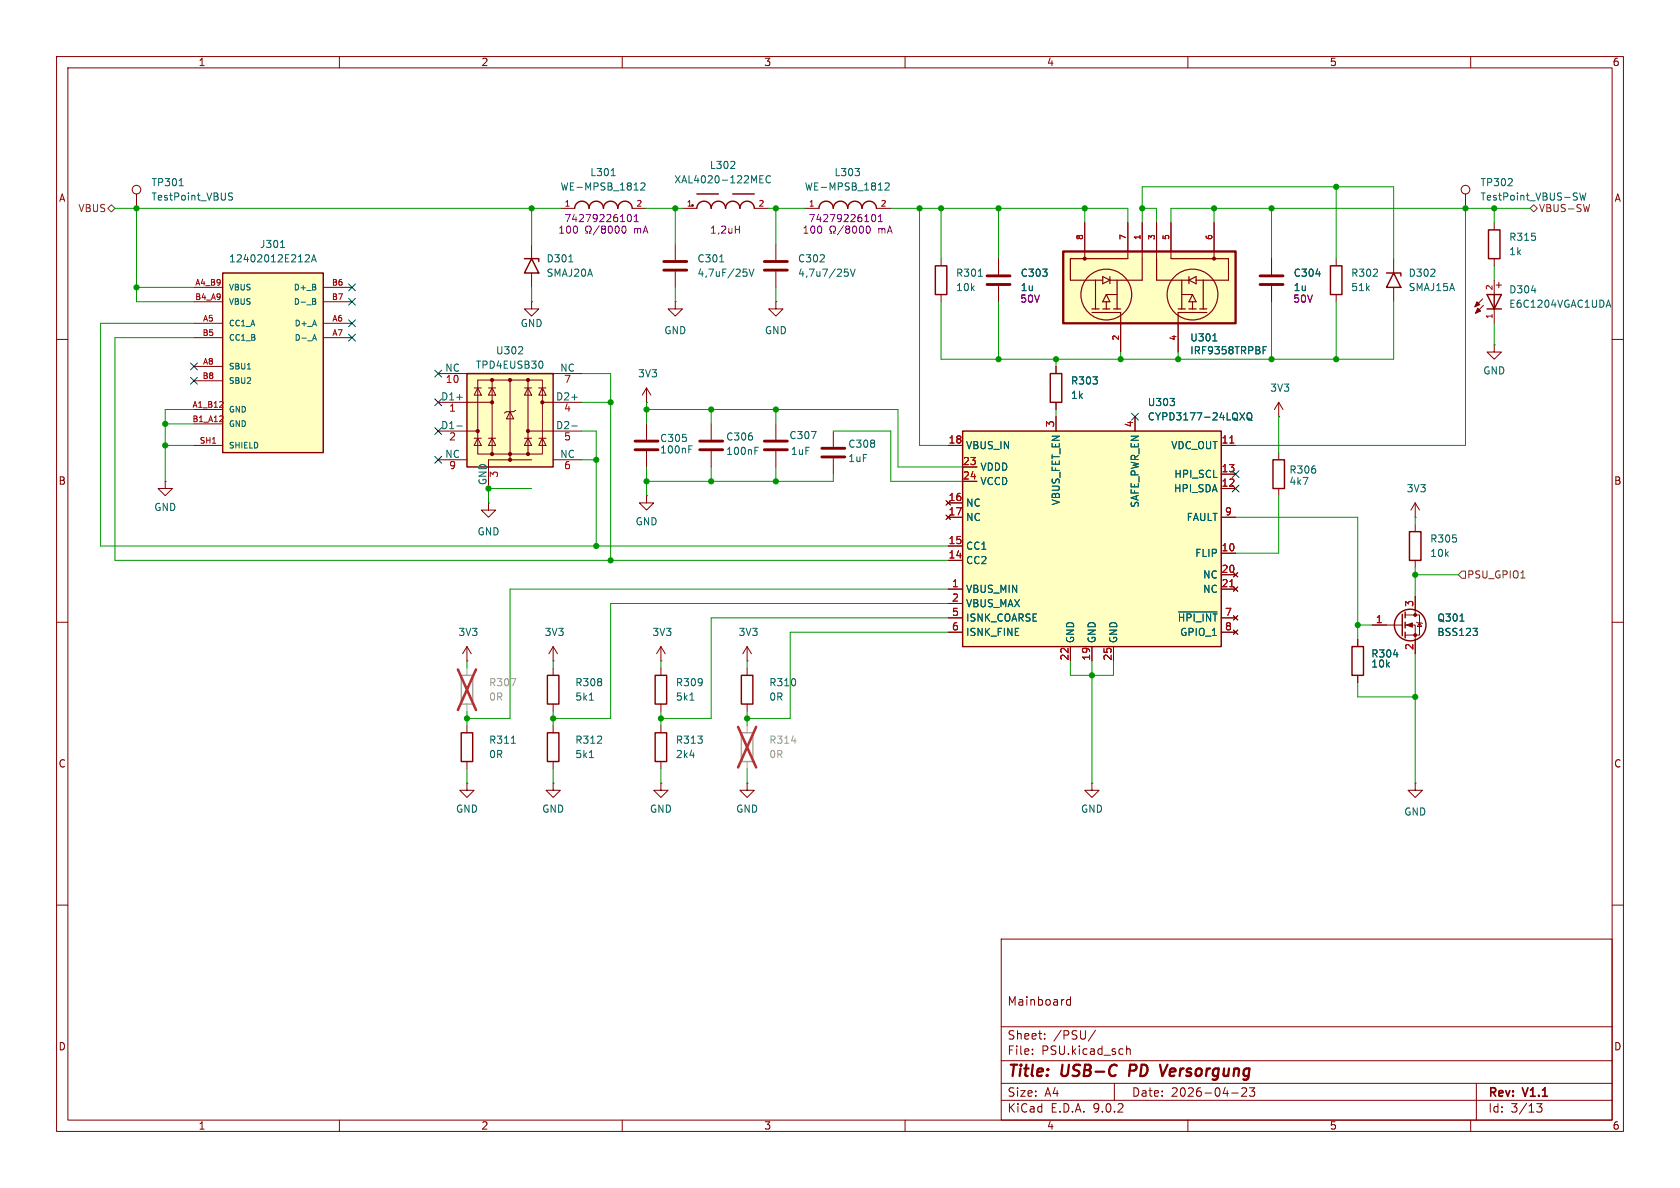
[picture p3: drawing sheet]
<svg xmlns="http://www.w3.org/2000/svg" width="297mm" height="210mm" viewBox="0 0 297 210" stroke-linecap="round" stroke-linejoin="round" font-family="sans-serif">
<g fill="none" stroke="#840000" stroke-width=".18">
<path d="M10 10h277v190h-277zM12 12h273v186h-273zM60 10v2M110 10v2M160 10v2M210 10v2M260 10v2M259.1 34.3v2.5M10 60h2M186.7 64.8v1.2M186.7 71.1v1.3M285 60h2"/>
<path d="M10 110h2M240 113v1.3M240 119.4v1.3M285 110h2M10 160h2M177 166h108v32h-108zM189.2 176.2v1.5M189.2 176.8l-.4-.1-.3 .3v.4l.2 .2h.5M285 160h2M60 198v2M110 198v2M160 198v2"/>
<path d="M177 194.5h108M177 191.5h108M177 187.5h108M177 181.5h108M182.5 186.3v.1M182.5 185.5v.1M184.7 183.6v.1M184.7 182.8v.1M193.7 182.1l-1.3 2M197 191.5v3M199.2 184.9v1.5M199.2 185.5l.2-.1 .3 .1 .1 .9"/>
<path d="M210 198v2M217.7 193.2h1.2M220.3 192.4v.5l-.8 .9h.9M221.8 192.3l-.5 .6 .4 .1v.7l-.2 .1h-.4l-.2-.1M260 198v2M261 191.5v6.5M271.7 195.1h.9l-.5 .6 .4 .1v.7l-.2 .1-.6-.1"/>
<circle cx="259.1" cy="33.5" r=".76"/>
</g>
<path d="M199.8 188.2l-.2 2M205.1 188.2l.4 2 .9-2" fill="none" stroke="#840000" stroke-width=".4"/>
<path d="M279.3 34.1l.3 1.3 .2-.9 .3 .9 .3-1.3M246.4 115.7h.7" fill="none" stroke="#006464" stroke-width=".18"/>
<path d="M185.7 66h2v5.1h-2zM239 114.3h2v5.1h-2z" fill="none" stroke="#840000" stroke-width=".25"/>
<path d="M188 44.5h30.4v12.7h-30.4z" fill="#ffffc2"/>
<path d="M188 44.5h30.4v12.7h-30.4z" fill="none" stroke="#840000" stroke-width=".41"/>
<g fill="none" stroke="#840000" stroke-width=".2">
<path d="M193 55.2h5.1v2M193 54.6h1.3M193.7 49.5v5.1M194.9 54.6h1.3M194.9 48.9l1.3 .6-1.3 .7zM195.6 53.3v1.3M195.6 52.1l.6 1.2h-1.3zM195.6 52.1h1.9M196.2 48.9v1.3M196.8 54.6h1.3M197.5 49.5v5.1M199.4 45.7h-10.2v3.8h5.7"/>
<path d="M201.9 45.7v3.8h-5.7M204.5 45.7v3.8h5.7M207 45.7h10.2v3.8h-5.7M208.3 54.6h1.2M208.9 49.5v5.1M208.9 52.1h1.9M210.2 54.6h1.3M210.2 48.9v1.3M210.2 49.5l1.3-.6v1.3zM210.8 53.3v1.3M210.8 52.1l.7 1.2h-1.3zM212.1 54.6h1.3"/>
<path d="M212.7 49.5v5.1M213.4 55.2h-5.1v2"/>
<circle cx="195.6" cy="52.1" r="4.5"/>
<circle cx="210.8" cy="52.1" r="4.5"/>
</g>
<g fill="none" stroke="#840000" stroke-width=".18">
<path d="M191.8 39.4v6.3M199.4 39.4v6.3M201.9 39.4v6.3M204.5 39.4v6.3M207 39.4v6.3M214.6 39.4v6.3M264.2 39.4v1.2M137.2 53.3v1.3h1.2l-1.2 1.3-1.3-1.3h1.3M137.2 53.3h.1M137.2 43.2v2.8M137.2 48v2.8M166.4 45.7v1.3"/>
<path d="M166.4 52.1v1.2M176.5 45.7v2.8M176.5 50.5v2.8M198.1 57.2v5M208.3 57.2v5M224.8 45.7v2.8M224.8 50.5v2.8M236.2 45.7v1.3M236.2 52.1v1.2M246.4 45.7v2.6M246.4 50.8v2.5M262.1 52.8l-1.4 1.4"/>
<path d="M262.3 54l-1.4 1.4M264.2 45.7v1.3M264.2 49.5v2.6M264.2 54.6v2.6M137.2 74.9v2.8M137.2 79.8v2.8M147.3 76.2v2.8M226.1 73.7h.1M226.1 71.1l-.8 1.3M226.1 71.1l.7 1.3M226.1 71.1v2.6M264.2 61v1.2h1.2l-1.2 1.3-1.3-1.3h1.3"/>
<path d="M264.2 61h.1M147.3 81v2.8M226.1 80v1.3M226.1 86.4v1.2M250.2 91.4h.1M250.2 88.9l-.8 1.3M250.2 88.9l.8 1.3M250.2 88.9v2.5M250.2 92.7v1.3M250.2 99.1v1.2M116.8 116.8h.1M116.8 114.3v2.5"/>
<path d="M116.8 118.1v1.3M116.8 114.3l-.7 1.3M116.8 114.3l.8 1.3M132.1 116.8h.1M132.1 114.3l-.8 1.3M132.1 114.3l.7 1.3M132.1 114.3v2.5M242.6 110.5h5.3M248.4 108.7h2.6v3.6h-2.6M248.4 110.5h1.8v5.1M250.2 105.4v3.3M250.4 110l.2 .1h.7l.2 .1"/>
<path d="M251 110.1l.3 .6h-.7zM82.5 128.3v1.2M82.5 134.6v1.3M97.8 128.3v1.2M97.8 134.6v1.3M116.8 124.5v1.2M116.8 128.3v1.2M116.8 134.6v1.3M193 138.4v1.3h1.3l-1.3 1.3-1.2-1.3h1.2M193 138.4h.1M250.2 138.4v1.3h1.3l-1.3 1.3-1.3-1.3h1.3M250.2 138.4h.1"/>
</g>
<g fill="#840000" stroke="#840000" stroke-width=".2">
<circle cx="191.8" cy="45.7" r=".25"/>
<circle cx="214.6" cy="45.7" r=".25"/>
</g>
<g fill="none" stroke="#006464" stroke-width=".18">
<path d="M149.3 47.6h.6M149.4 48.1h.3l.3 .2-.1 .4-.5 .1M150.3 47.6l.5 1.2 .4-1.2M173 48.8h.7M232.6 48.4h.8M270.7 51.4h.8M284 54h.7M284.3 53.1l.5 1.2M143.4 76.3h.9l-.6 1.2M214.4 60.3h.7M223.3 61.9h.4M223.3 61.3h.6"/>
<path d="M258.1 109.8h.7M260.4 111.1h.8l-.4 .5M260.9 111.6l.3 .2v.3l-.3 .2M90.4 131.4h.7M104.2 133.9h.7M122 123.8h.7"/>
</g>
<g fill="none" stroke="#840000" stroke-width=".25">
<path d="M165.4 47h2v5.1h-2zM235.2 47h2v5.1h-2zM245.1 48.3h2.5v.5M246.4 48.3l1.2 2.5h-2.5zM262.9 54.6h2.5M262.9 52.1h2.5l-1.2 2.5zM263.1 40.6h2.1v5.1h-2.1zM264.2 52.1v2.5M225 81.3h2.1v5.1h-2.1zM249.2 94h2v5.1h-2zM115.8 119.4h2.1v5.1h-2.1zM247.9 108.6v3.8"/>
<path d="M248.4 108.2v1M248.4 110v1M248.4 111.8v1M81.5 129.5h2.1v5.1h-2.1zM96.8 129.5h2v5.1h-2zM115.8 129.5h2.1v5.1h-2.1z"/>
<circle cx="249.3" cy="110.5" r="2.79"/>
</g>
<path d="M135.1 46.2h4.1M135.1 47.8h4.1M174.5 48.8h4.1M174.5 50.3h4.1M222.8 48.8h4M222.8 50.3h4M135.1 78h4.1M135.1 79.5h4.1M145.3 79.2h4.1M145.3 80.8h4.1" fill="none" stroke="#840000" stroke-width=".51"/>
<g fill="#840000" stroke="#840000" stroke-width=".18">
<path d="M248.7 110.5l1-.4v.8z"/>
<path d="M261.2 54.5l.5 .5-.8 .4z"/>
<path d="M261.1 53.3l.5 .5-.9 .4z"/>
<circle cx="250.2" cy="108.7" r=".25"/>
<circle cx="250.2" cy="112.3" r=".25"/>
</g>
<path d="M170.2 76.2h45.7v38.1h-45.7z" fill="#ffffc2"/>
<path d="M101.6 36.8a1.27 1.27 0 0 1 1.3-1.2 1.27 1.27 0 0 1 1.2 1.2 1.27 1.27 0 0 1 1.3-1.2 1.27 1.27 0 0 1 1.3 1.2 1.27 1.27 0 0 1 1.2-1.2 1.27 1.27 0 0 1 1.3 1.2 1.27 1.27 0 0 1 1.3-1.2 1.27 1.27 0 0 1 1.3 1.2M92.7 45.7h2.5v.5M94 45.7l1.2 2.6h-2.5zM170.2 76.2h45.7v38.1h-45.7zM131.1 119.4h2v5.1h-2z" fill="none" stroke="#840000" stroke-width=".25"/>
<g fill="none" stroke="#840000" stroke-width=".18">
<path d="M99.1 36.8h2.5M111.8 36.8h2.5M94 53.3v1.3h1.2l-1.2 1.3-1.3-1.3h1.3M94 53.3h.1M94 43.2v2.5M94 48.3v2.5M119.4 53.3v1.3h1.2l-1.2 1.3-1.3-1.3h1.3M119.4 53.3h.1M114.3 71.1h.1M114.3 68.6l-.8 1.3M114.3 68.6l.8 1.3M114.3 68.6v2.5"/>
<path d="M167.6 78.7h2.6M186.7 73.7v2.5M200.7 73.7v2.5M215.9 78.7h2.5M29.2 85.1v1.3h1.3l-1.3 1.2-1.3-1.2h1.3M29.2 85.1h.1M167.3 91.1l.7 .7M167.6 88.9h2.6M167.6 91.4h2.6M167.6 96.5h2.6M167.6 99.1h2.6M168 91.1l-.7 .7"/>
<path d="M170.2 82.6h2.5M170.2 85.1h2.5M215.9 91.4h2.5M215.9 83.8h2.5M215.9 86.4h2.5M215.9 97.8h2.5M82.5 116.8h.1M82.5 114.3l-.7 1.3M82.5 114.3l.8 1.3M82.5 114.3v2.5M132.1 118.1v1.3M167.6 104.1h2.6"/>
<path d="M167.6 106.7h2.6M167.6 109.2h2.6M167.6 111.8h2.6M189.2 114.3v2.5M193 114.3v2.5M196.8 114.3v2.5M215.9 104.1h2.5M215.9 109.2h2.5M215.9 111.8h2.5M215.9 101.6h2.5M218.1 101.2l.7 .8M218.1 103.8l.7 .7"/>
<path d="M218.1 108.8l.7 .8M218.1 111.4l.7 .7M218.8 101.2l-.7 .8M218.8 103.8l-.7 .7M218.8 108.8l-.7 .8M218.8 111.4l-.7 .7M82.5 138.4v1.3h1.3l-1.3 1.3-1.2-1.3h1.2M82.5 138.4h.1M97.8 138.4v1.3h1.3l-1.3 1.3-1.3-1.3h1.3M97.8 138.4h.1M116.8 138.4v1.3h1.3l-1.3 1.3-1.2-1.3h1.2M116.8 138.4h.1"/>
<path d="M132.1 138.4v1.3h1.2l-1.2 1.3-1.3-1.3h1.3M132.1 138.4h.1M132.1 124.5v1.2"/>
</g>
<path d="M217.4 78.3h.7M217.4 103.7h.7" fill="none" stroke="#a90000" stroke-width=".18"/>
<path d="M108 31.1h.8M113.3 32.5l.5-.2 .2 .4-.8 .9h.8M100.6 46.3h.7M206.8 70.4h.8l-.4 .5M207.6 71v.6M219.2 73l.8 1.2M220 73l-.8 1.2M220.5 73.2l.3-.2a.43 .43 0 0 1 .5 .4v.4a.42 .42 0 0 1-.4 .5 .42 .42 0 0 1-.4-.5zM220.7 73.9l.7 .5M208.3 108.2h6.9" fill="none" stroke="#006464" stroke-width=".18"/>
<path d="M81.5 119.4h2.1v5.1h-2.1zM131.1 129.5h2v5.1h-2z" fill="none" stroke="#a1a1a1" stroke-width=".25"/>
<path d="M82.5 118.1v1.3M82.5 124.5v1.2M132.1 128.3v1.2M132.1 134.6v1.3" fill="none" stroke="#a1a1a1" stroke-width=".18"/>
<path d="M90.3 120h.9l-.6 1.2M139.9 131h.8" fill="none" stroke="#989898" stroke-width=".18"/>
<path d="M80.9 118.3l3.3 7.2M84.2 118.3l-3.3 7.2M130.5 128.5l3.2 7.2M133.7 128.5l-3.2 7.2" fill="none" stroke="#e12e31" stroke-width=".46"/>
<g fill="none" stroke="#840084" stroke-width=".18">
<path d="M106 39.9l-1.1 1.6M111 38l.2-.1a.68 .68 0 0 1 .4 .7 .68 .68 0 0 1-.4 .6l-.2-.1-.1-.4zM112.1 39.2h.7M112.1 38.3l.4-.4v1.3M103.7 40a.58 .58 0 0 0 .1 1v.2h-.3M104.3 40a.58 .58 0 0 1-.1 1v.2h.3M106.4 40.1l-.1 .2 .3 .2M106.6 40.5l-.3 .2 .1 .4 .2 .1h.3l.1-.2v-.3l-.2-.2M106.6 40.5h.2M107 40.1v.2l-.2 .2M107.6 40.1a.69 .69 0 0 0 .3 1.1l.2-.1 .2-.4-.2-.6M108.9 40.1a.69 .69 0 0 0 .3 1.1l.1-.1 .2-.4-.2-.6"/>
<path d="M110.1 40.1a.69 .69 0 0 0 .3 1.1l.2-.1 .1-.4-.1-.6"/>
</g>
<path d="M82.5 66h15.3v16.6h-15.3z" fill="#ffffc2"/>
<g fill="none" stroke="#840000" stroke-width=".18">
<path d="M24.1 34.3v2.5M120.6 36.8h2.6M133.3 36.8h2.6M142.2 36.8h2.6M154.9 36.8h2.6M119.4 43.2v2.8M119.4 48v2.8M77.5 71.1h9.5M77.5 76.2h7M77.5 66h5M83.8 68.6h1.3M83.8 77.5h1.3"/>
<path d="M84.5 67.2h11.4v13.1h-11.4zM84.5 68.6l.6 1.3h-1.3zM84.5 77.5l.6 1.2h-1.3zM86.4 68.6h1.2M86.4 77.5h1.2M87 68.6l.6 1.3h-1.2zM87 77.5l.6 1.2h-1.2zM87 67.2v13.1M90.2 72.8l.6 1.2h-1.3zM90.2 67.2v14.1M91.2 72.5l-.4 .3h-1.3l-.3 .2M92.7 68.6h1.3"/>
<path d="M92.7 77.5h1.3M93.3 68.6l.7 1.3h-1.3zM93.3 77.5l.7 1.2h-1.3zM93.3 67.2v13.1M93.3 76.2h9.6M95.2 68.6h1.3M95.2 77.5h1.3M95.9 68.6l.6 1.3h-1.3zM95.9 77.5l.6 1.2h-1.3zM95.9 71.1h7M97.8 66h5.1M77.5 81.3h5"/>
<path d="M94 81.3h-7.6v5.1M97.8 81.3h5.1"/>
<circle cx="24.1" cy="33.5" r=".76"/>
</g>
<g fill="none" stroke="#840000" stroke-width=".25">
<path d="M123.2 36.8a1.27 1.27 0 0 1 1.3-1.2 1.27 1.27 0 0 1 1.2 1.2 1.27 1.27 0 0 1 1.3-1.2 1.27 1.27 0 0 1 1.3 1.2 1.27 1.27 0 0 1 1.2-1.2 1.27 1.27 0 0 1 1.3 1.2 1.27 1.27 0 0 1 1.3-1.2 1.27 1.27 0 0 1 1.2 1.2M123.2 34.3h3.8M129.5 34.3h3.8M144.8 36.8a1.27 1.27 0 0 1 1.2-1.2 1.27 1.27 0 0 1 1.3 1.2 1.27 1.27 0 0 1 1.3-1.2 1.27 1.27 0 0 1 1.3 1.2 1.27 1.27 0 0 1 1.2-1.2 1.27 1.27 0 0 1 1.3 1.2 1.27 1.27 0 0 1 1.3-1.2 1.27 1.27 0 0 1 1.2 1.2M82.5 66h15.3v16.6h-15.3z"/>
<circle cx="122.4" cy="36.3" r=".13"/>
</g>
<g fill="#840000" stroke="#840000" stroke-width=".18">
<circle cx="84.5" cy="76.2" r=".28"/>
<circle cx="87" cy="67.2" r=".28"/>
<circle cx="87" cy="71.1" r=".28"/>
<circle cx="87" cy="80.3" r=".28"/>
<circle cx="90.2" cy="67.2" r=".28"/>
<circle cx="90.2" cy="80.3" r=".28"/>
<circle cx="90.2" cy="81.3" r=".28"/>
<circle cx="93.3" cy="67.2" r=".28"/>
<circle cx="93.3" cy="76.2" r=".28"/>
<circle cx="93.3" cy="80.3" r=".28"/>
<circle cx="95.9" cy="71.1" r=".28"/>
</g>
<g fill="none" stroke="#006464" stroke-width=".18">
<path d="M31.7 32.8h.7M40.4 34.6l.6 .2 .1 .3-.2 .3-.5-.1M41.1 34.2l-.5-.1-.2 .1M129.1 29.8h.8M129.9 28.6v.5M134.3 31.7h.4M134.3 32.3h.6M134.3 31.1h.6M136.2 31.2a.6 .6 0 0 0-.8 .4 .6 .6 0 0 0 .6 .7l.2-.1M151.2 29.8h.7l-.4 .5M151.9 30.4v.5M156.5 32.5l.5-.2 .2 .4-.8 .9h.8"/>
<path d="M127.2 46.3h.8M131.4 47.6h.6M131.8 48.1l.3 .2v.3l-.3 .2M132.4 47.6l.5 1.2 .4-1.2M80.8 70.2h.9M80.8 75.3h.9M91.6 62.6h.8M92.3 61.4v.4M95.9 63.9l.1 .4-.1 .7M101.1 70.2h1M101.1 75.3h1"/>
</g>
<g fill="none" stroke="#840084" stroke-width=".18">
<path d="M130.7 39.9v1.3M149.1 39.9l-1.1 1.6M154.2 38l.2-.1a.68 .68 0 0 1 .4 .7 .68 .68 0 0 1-.4 .6l-.2-.1-.1-.4zM155.3 39.2h.7M155.3 38.3l.4-.4v1.3M130 40.6h.7M146.9 40a.58 .58 0 0 0 .1 1v.2h-.3M147.5 40a.58 .58 0 0 1-.1 1v.2h.3M149.6 40.1l-.1 .2 .2 .2M149.7 40.5l-.2 .2 .1 .4 .1 .1h.4l.1-.2v-.3l-.2-.2M149.7 40.5h.3M150.2 40.1v.2l-.2 .2"/>
<path d="M150.8 40.1a.69 .69 0 0 0 .3 1.1l.2-.1 .1-.4-.1-.6M152 40.1a.69 .69 0 0 0 .3 1.1l.2-.1 .1-.4-.1-.6M153.2 40.1a.69 .69 0 0 0 .3 1.1l.2-.1 .2-.4-.2-.6"/>
</g>
<path d="M117.3 46.2h4.1M117.3 47.8h4.1" fill="none" stroke="#840000" stroke-width=".51"/>
<path d="M39.4 48.3h17.7v31.7h-17.7z" fill="#ffffc2"/>
<path d="M39.4 48.3h17.7v31.7h-17.7zM96.8 119.4h2v5.1h-2z" fill="none" stroke="#840000" stroke-width=".25"/>
<g fill="none" stroke="#840000" stroke-width=".18">
<path d="M191.8 39.4v5.1M199.4 39.4v5.1M201.9 39.4v5.1M204.5 39.4v5.1M207 39.4v5.1M214.6 39.4v5.1M34.3 50.8h5.1M34.3 57.2h5.1M34.3 59.7h5.1M34.3 53.3h5.1M57.1 50.8h5.1M57.1 57.2h5.1"/>
<path d="M57.1 59.7h5.1M57.1 53.3h5.1M176.5 45.7v2.8M176.5 50.5v2.8M198.1 57.2v5M208.3 57.2v5M224.8 45.7v2.8M224.8 50.5v2.8M34.3 64.8h5.1M34.3 67.3h5.1M34.3 72.4h5.1M34.3 78.7h5.1"/>
<path d="M34.3 74.9h5.1M114.3 74.9v2.8M114.3 79.8v2.8M125.7 74.9v2.8M125.7 79.8v2.8M167.6 78.7h2.6M186.7 64.8v1.2M186.7 71.1v1.3M186.7 73.7v2.5M200.7 73.7v2.5M215.9 78.7h2.5M86.4 88.9v1.3h1.2l-1.2 1.2-1.3-1.2h1.3"/>
<path d="M86.4 88.9h.1M114.3 87.6v1.3h1.3l-1.3 1.3-1.3-1.3h1.3M114.3 87.6h.1M167.3 91.1l.7 .7M167.6 88.9h2.6M167.6 91.4h2.6M167.6 96.5h2.6M167.6 99.1h2.6M168 91.1l-.7 .7M170.2 82.6h2.5M170.2 85.1h2.5M215.9 91.4h2.5"/>
<path d="M215.9 83.8h2.5M215.9 86.4h2.5M215.9 97.8h2.5M97.8 116.8h.1M97.8 114.3l-.8 1.3M97.8 114.3l.8 1.3M97.8 114.3v2.5M97.8 118.1v1.3M167.6 104.1h2.6M167.6 106.7h2.6M167.6 109.2h2.6M167.6 111.8h2.6"/>
<path d="M189.2 114.3v2.5M193 114.3v2.5M196.8 114.3v2.5M215.9 104.1h2.5M215.9 109.2h2.5M215.9 111.8h2.5M215.9 101.6h2.5M218.1 101.2l.7 .8M218.1 103.8l.7 .7M218.1 108.8l.7 .8M218.1 111.4l.7 .7M218.8 101.2l-.7 .8"/>
<path d="M218.8 103.8l-.7 .7M218.8 108.8l-.7 .8M218.8 111.4l-.7 .7M240 113v1.3M240 119.4v1.3M242.6 110.5h2.5M250.2 105.4v2.6M250.2 113v2.6M97.8 124.5v1.2"/>
</g>
<g fill="none" stroke="#006464" stroke-width=".18">
<path d="M49.6 43.8h.7M54.2 45l.4 .1 .1 .3-.8 .9h.8M55.1 46.3l.4-1.3 .4 1.3M55.2 45.9h.6M55.3 52.8l.4 .1 .1 .2-.2 .2M55.3 53.3h.3M55.4 59.9h.4M55.6 53.3l.2 .2v.2l-.5 .1M55.6 59.1l.3 1.1M55.8 50.8v.4M232.6 48.4h.8M43.7 65.2h.6"/>
<path d="M121.8 79.4h.4M121.8 78.8h.6M133.5 79.7h.4M133.5 79.1h.6M206.8 70.4h.8l-.4 .5M207.6 71v.6M214.4 60.3h.7M219.2 73l.8 1.2M220 73l-.8 1.2M220.5 73.2l.3-.2a.43 .43 0 0 1 .5 .4v.4a.42 .42 0 0 1-.4 .5 .42 .42 0 0 1-.4-.5zM220.7 73.9l.7 .5M223.3 61.9h.4"/>
<path d="M223.3 61.3h.6M208.3 108.2h6.9M246.4 115.7h.7M258.1 109.8h.7M260.4 111.1h.8l-.4 .5M260.9 111.6l.3 .2v.3l-.3 .2M104.2 123.8h.7"/>
</g>
<path d="M38.8 72h.6M38.8 74.5h.6M39.4 71.1v.3M39.4 73.6v.4M217.4 78.3h.7M217.4 103.7h.7" fill="none" stroke="#a90000" stroke-width=".18"/>
<path d="M112.3 78h4M112.3 79.5h4M123.7 78h4.1M123.7 79.5h4.1" fill="none" stroke="#840000" stroke-width=".51"/>
<path d="M19 36.8l.7-.6 .6 .6-.6 .7zM270.5 36.8l.6-.6 .7 .6-.7 .7zM281 36.1l-.3 1.3M257.8 101.6l.6-.6h.7v1.2h-.7zM268.9 102.2h.7" fill="none" stroke="#725600" stroke-width=".18"/>
<g fill="none" stroke="#009600" stroke-width=".18">
<path d="M20.3 36.8h78.8M24.1 36.8v16.5h10.2M94 36.8v6.4M114.3 36.8h6.3M119.4 36.8v6.4M135.9 36.8h6.3M137.2 36.8v6.4M157.5 36.8h41.9v2.6M162.6 36.8v41.9h5M166.4 36.8v8.9M176.5 36.8v8.9M191.8 36.8v2.6"/>
<path d="M201.9 36.8h2.6v2.6M201.9 39.4v-6.4h44.5v12.7M214.6 36.8v2.6M224.8 36.8v8.9M236.2 33v12.7M259.1 36.8v41.9h-40.7M264.2 36.8v2.6M270.5 36.8h-63.5v2.6M24.1 50.8h10.2M34.3 59.7h-14v39.4h147.3M34.3 57.2h-16.5v39.3h149.8M94 50.8v2.5"/>
<path d="M119.4 50.8v2.5M137.2 50.8v2.5M166.4 53.3v10.2h80v-10.2M176.5 53.3v10.2M224.8 53.3v10.2M236.2 53.3v10.2M264.2 47v2.5M264.2 57.2v3.8M29.2 78.7h5.1M29.2 74.9h5.1M34.3 72.4h-5.1v12.7M102.9 76.2h2.5v20.3"/>
<path d="M102.9 66h5v33.1M102.9 71.1h5M114.3 72.4h44.4v10.2h11.5M114.3 71.1v3.8M125.7 72.4v2.5M137.2 72.4v2.5M147.3 76.2h10.2v8.9h12.7M186.7 63.5v1.3M186.7 72.4v1.3M198.1 62.2v1.3M208.3 62.2v1.3M226.1 73.7v6.3"/>
<path d="M94 86.4h-7.6v2.5M102.9 81.3h2.5M114.3 82.6v5M125.7 82.6v2.5M137.2 82.6v2.5M147.3 83.8v1.3h-33M218.4 91.4h21.6v21.6M226.1 87.6v10.2h-7.7M250.2 91.4v1.3M82.5 116.8v1.3M97.8 116.8v1.3M116.8 116.8v1.3"/>
<path d="M132.1 116.8v1.3M167.6 111.8h-27.9v15.2h-7.6M167.6 104.1h-77.4v22.9h-7.7M167.6 106.7h-59.7v20.3h-10.1M167.6 109.2h-41.9v17.8h-8.9M189.2 116.8v2.6h7.6v-2.6M193 116.8v21.6M240 110.5h2.6M250.2 100.3v5.1M250.2 115.6v22.8M250.2 101.6h7.6M82.5 125.7v2.6"/>
<path d="M82.5 135.9v2.5M97.8 125.7v2.6M97.8 135.9v2.5M116.8 125.7v2.6M116.8 135.9v2.5M132.1 125.7v2.6M132.1 135.9v2.5M240 120.7v2.5h10.2"/>
</g>
<g fill="none" stroke="#000084" stroke-width=".18">
<path d="M61.6 50.2l1.2 1.2M61.6 56.5l1.2 1.3M61.6 59.1l1.2 1.2M61.6 52.7l1.2 1.2M62.8 50.2l-1.2 1.2M62.8 56.5l-1.2 1.3M62.8 59.1l-1.2 1.2M62.8 52.7l-1.2 1.2M33.7 66.7l1.2 1.2M33.7 64.2l1.2 1.2M34.9 66.7l-1.2 1.2M34.9 64.2l-1.2 1.2"/>
<path d="M76.9 65.4l1.2 1.2M76.9 75.6l1.2 1.2M76.9 70.5l1.2 1.2M78.1 65.4l-1.2 1.2M78.1 75.6l-1.2 1.2M78.1 70.5l-1.2 1.2M200.1 73.1l1.2 1.2M201.3 73.1l-1.2 1.2M76.9 80.7l1.2 1.2M78.1 80.7l-1.2 1.2M217.8 83.2l1.2 1.2M217.8 85.8l1.2 1.2"/>
<path d="M219 83.2l-1.2 1.2M219 85.8l-1.2 1.2"/>
</g>
<g fill="#009600" stroke="#009600" stroke-width=".18">
<circle cx="236.2" cy="33" r=".46"/>
<circle cx="224.8" cy="36.8" r=".46"/>
<circle cx="214.6" cy="36.8" r=".46"/>
<circle cx="208.3" cy="63.5" r=".46"/>
<circle cx="236.2" cy="63.5" r=".46"/>
<circle cx="224.8" cy="63.5" r=".46"/>
<circle cx="259.1" cy="36.8" r=".46"/>
<circle cx="264.2" cy="36.8" r=".46"/>
<circle cx="191.8" cy="36.8" r=".46"/>
<circle cx="201.9" cy="36.8" r=".46"/>
<circle cx="176.5" cy="63.5" r=".46"/>
<circle cx="186.7" cy="63.5" r=".46"/>
<circle cx="198.1" cy="63.5" r=".46"/>
<circle cx="250.2" cy="123.2" r=".46"/>
<circle cx="193" cy="119.4" r=".46"/>
<circle cx="240" cy="110.5" r=".46"/>
<circle cx="250.2" cy="101.6" r=".46"/>
<circle cx="137.2" cy="72.4" r=".46"/>
<circle cx="162.6" cy="36.8" r=".46"/>
<circle cx="137.2" cy="36.8" r=".46"/>
<circle cx="176.5" cy="36.8" r=".46"/>
<circle cx="166.4" cy="36.8" r=".46"/>
<circle cx="105.4" cy="96.5" r=".46"/>
<circle cx="105.4" cy="81.3" r=".46"/>
<circle cx="107.9" cy="99.1" r=".46"/>
<circle cx="116.8" cy="127" r=".46"/>
<circle cx="97.8" cy="127" r=".46"/>
<circle cx="132.1" cy="127" r=".46"/>
<circle cx="82.5" cy="127" r=".46"/>
<circle cx="137.2" cy="85.1" r=".46"/>
<circle cx="107.9" cy="71.1" r=".46"/>
<circle cx="119.4" cy="36.8" r=".46"/>
<circle cx="94" cy="36.8" r=".46"/>
<circle cx="86.4" cy="86.4" r=".46"/>
<circle cx="29.2" cy="78.7" r=".46"/>
<circle cx="29.2" cy="74.9" r=".46"/>
<circle cx="24.1" cy="36.8" r=".46"/>
<circle cx="24.1" cy="50.8" r=".46"/>
<circle cx="125.7" cy="85.1" r=".46"/>
<circle cx="114.3" cy="85.1" r=".46"/>
<circle cx="125.7" cy="72.4" r=".46"/>
<circle cx="114.3" cy="72.4" r=".46"/>
</g>
<g font-size="2.8" fill="#840000">
<text x="178" y="190.9">Title:</text>
<text x="187.7" y="190.9">USB-C</text>
<text x="200.5" y="190.9">PD</text>
<text x="206.8" y="190.9">Versorgung</text>
</g>
<g font-size="2.1" fill="#840000">
<text x="178" y="178">Mainboard</text>
<text x="178" y="184">Sheet:</text>
<text x="186.2" y="184">/PSU/</text>
<text x="178" y="186.7">File:</text>
<text x="184.1" y="186.7">PSU.kicad_sch</text>
<text x="178" y="196.9">KiCad</text>
<text x="178" y="194.1">Size:</text>
<text x="184.7" y="194.1">A4</text>
<text x="185.7" y="196.9">E.D.A.</text>
<text x="193.3" y="196.9">9.0.2</text>
<text x="200" y="194.1">Date:</text>
<text x="207" y="194.1">2026-04-23</text>
<text x="263" y="194.3">Rev:</text>
<text x="263" y="196.9">Id:</text>
<text x="267.1" y="196.9">3/13</text>
<text x="269.4" y="194.3">V1.1</text>
</g>
<g font-size="1.8" fill="#840000">
<text x="35" y="11.9">1</text>
<text x="85" y="11.9">2</text>
<text x="135" y="11.9">3</text>
<text x="185" y="11.9">4</text>
<text x="235" y="11.9">5</text>
<text x="285" y="11.9">6</text>
<text x="10.3" y="35.9">A</text>
<text x="285.3" y="35.9">A</text>
<text x="265.7" y="51.3" transform="rotate(-90 265.7 51.3)">+</text>
<text x="10.3" y="85.9">B</text>
<text x="285.3" y="85.9">B</text>
<text x="10.3" y="135.9">C</text>
<text x="285.3" y="135.9">C</text>
<text x="10.3" y="185.9">D</text>
<text x="285.3" y="185.9">D</text>
<text x="35" y="199.9">1</text>
<text x="85" y="199.9">2</text>
<text x="135" y="199.9">3</text>
<text x="185" y="199.9">4</text>
<text x="235" y="199.9">5</text>
<text x="285" y="199.9">6</text>
</g>
<g font-size="1.8" fill="#006464">
<text x="26.7" y="33.1">TP301</text>
<text x="26.7" y="35.7">TestPoint_VBUS</text>
<text x="99" y="33.9">WE-MPSB_1812</text>
<text x="104.3" y="31.3">L301</text>
<text x="119.1" y="32.6">XAL4020-122MEC</text>
<text x="125.4" y="30.1">L302</text>
<text x="142.2" y="33.9">WE-MPSB_1812</text>
<text x="147.4" y="31.3">L303</text>
<text x="261.6" y="33.1">TP302</text>
<text x="261.6" y="35.7">TestPoint_VBUS-SW</text>
<text x="40.4" y="46.6">12402012E212A</text>
<text x="45.9" y="44">J301</text>
<text x="96.5" y="46.6">D301</text>
<text x="123.2" y="46.6">C301</text>
<text x="141" y="46.6">C302</text>
<text x="266.7" y="42.8">R315</text>
<text x="266.7" y="45.3">1k</text>
<text x="96.5" y="49.1">SMAJ20A</text>
<text x="123.2" y="49.1">4,7uF/25V</text>
<text x="141" y="49.1">4,7u7/25V</text>
<text x="168.9" y="49.1">R301</text>
<text x="168.9" y="51.7">10k</text>
<text x="180.3" y="49.1">C303</text>
<text x="228.6" y="49.1">C304</text>
<text x="238.8" y="49.1">R302</text>
<text x="238.8" y="51.7">51k</text>
<text x="248.9" y="49.1">D302</text>
<text x="248.9" y="51.7">SMAJ15A</text>
<text x="266.7" y="52.1">D304</text>
<text x="91.9" y="58">GND</text>
<text x="117.3" y="59.3">GND</text>
<text x="135.1" y="59.3">GND</text>
<text x="266.7" y="54.6">E6C1204VGAC1UDA</text>
<text x="78.6" y="65.8">NC</text>
<text x="84" y="65.4">TPD4EUSB30</text>
<text x="87.6" y="62.8">U302</text>
<text x="98.9" y="65.8">NC</text>
<text x="210.3" y="60.6">U301</text>
<text x="210.3" y="62.8">IRF9358TRPBF</text>
<text x="77.9" y="70.9">D1+</text>
<text x="98.2" y="70.9">D2+</text>
<text x="112.7" y="66.9">3V3</text>
<text x="189.2" y="68.2">R303</text>
<text x="189.2" y="70.7">1k</text>
<text x="202.8" y="72">U303</text>
<text x="224.5" y="69.4">3V3</text>
<text x="262.1" y="66.4">GND</text>
<text x="77.9" y="75.9">D1-</text>
<text x="98.2" y="75.9">D2-</text>
<text x="139.5" y="77.8">C307</text>
<text x="202.8" y="74.5">CYPD3177-24LQXQ</text>
<text x="78.6" y="81">NC</text>
<text x="98.9" y="81">NC</text>
<text x="116.6" y="78.3">C305</text>
<text x="116.6" y="80.4">100nF</text>
<text x="128.3" y="78.1">C306</text>
<text x="128.3" y="80.6">100nF</text>
<text x="139.7" y="80.6">1uF</text>
<text x="149.9" y="79.3">C308</text>
<text x="149.9" y="81.9">1uF</text>
<text x="170.7" y="79.6">VBUS_IN</text>
<text x="173.2" y="83.4">VDDD</text>
<text x="207" y="79.6">VDC_OUT</text>
<text x="227.8" y="83.9">R306</text>
<text x="86.1" y="85.9" transform="rotate(-90 86.1 85.9)">GND</text>
<text x="170.7" y="89.8">NC</text>
<text x="173.2" y="86">VCCD</text>
<text x="187.6" y="89.4" transform="rotate(-90 187.6 89.4)">VBUS_FET_EN</text>
<text x="201.5" y="89.9" transform="rotate(-90 201.5 89.9)">SAFE_PWR_EN</text>
<text x="207.4" y="87.2">HPI_SDA</text>
<text x="207.5" y="84.7">HPI_SCL</text>
<text x="227.8" y="86">4k7</text>
<text x="248.6" y="87.2">3V3</text>
<text x="27.2" y="90.5">GND</text>
<text x="84.3" y="94.8">GND</text>
<text x="112.3" y="93.1">GND</text>
<text x="170.7" y="92.3">NC</text>
<text x="209.7" y="92.3">FAULT</text>
<text x="170.7" y="97.4">CC1</text>
<text x="170.7" y="99.9">CC2</text>
<text x="211.2" y="98.7">FLIP</text>
<text x="252.7" y="96.1">R305</text>
<text x="252.7" y="98.7">10k</text>
<text x="170.7" y="105">VBUS_MIN</text>
<text x="170.7" y="107.5">VBUS_MAX</text>
<text x="212.6" y="102.5">NC</text>
<text x="212.6" y="105">NC</text>
<text x="80.9" y="112.6">3V3</text>
<text x="96.2" y="112.6">3V3</text>
<text x="115.2" y="112.6">3V3</text>
<text x="130.5" y="112.6">3V3</text>
<text x="170.7" y="110.1">ISNK_COARSE</text>
<text x="170.7" y="112.6">ISNK_FINE</text>
<text x="190.1" y="113.8" transform="rotate(-90 190.1 113.8)">GND</text>
<text x="193.9" y="113.8" transform="rotate(-90 193.9 113.8)">GND</text>
<text x="197.7" y="113.8" transform="rotate(-90 197.7 113.8)">GND</text>
<text x="208.1" y="110.1">~{HPI_INT}</text>
<text x="208.5" y="112.6">GPIO_1</text>
<text x="254" y="112.6">BSS123</text>
<text x="254" y="110.1">Q301</text>
<text x="242.3" y="116.4">R304</text>
<text x="242.3" y="118.2">10k</text>
<text x="101.6" y="121.5">R308</text>
<text x="101.6" y="124.1">5k1</text>
<text x="119.4" y="121.5">R309</text>
<text x="119.4" y="124.1">5k1</text>
<text x="135.9" y="121.5">R310</text>
<text x="135.9" y="124.1">0R</text>
<text x="86.4" y="131.7">R311</text>
<text x="101.6" y="131.7">R312</text>
<text x="119.4" y="131.7">R313</text>
<text x="86.4" y="134.2">0R</text>
<text x="101.6" y="134.2">5k1</text>
<text x="119.4" y="134.2">2k4</text>
<text x="80.5" y="143.9">GND</text>
<text x="95.8" y="143.9">GND</text>
<text x="114.8" y="143.9">GND</text>
<text x="130" y="143.9">GND</text>
<text x="191" y="143.9">GND</text>
<text x="248.2" y="144.4">GND</text>
</g>
<g font-size="1.8" fill="#725600">
<text x="13.8" y="37.7">VBUS</text>
<text x="272" y="37.7">VBUS-SW</text>
<text x="259.3" y="102.5">PSU_GPIO1</text>
</g>
<g font-size="1.8" fill="#840084">
<text x="98.6" y="41.5">100</text>
<text x="99.7" y="39.5">74279226101</text>
<text x="112.2" y="41.5">mA</text>
<text x="125.4" y="41.5">1,2uH</text>
<text x="141.8" y="41.5">100</text>
<text x="142.9" y="39.5">74279226101</text>
<text x="155.4" y="41.5">mA</text>
<text x="180.3" y="53.7">50V</text>
<text x="180.3" y="51.7">1u</text>
<text x="228.5" y="53.7">50V</text>
<text x="228.6" y="51.7">1u</text>
</g>
<g font-size="1.8" fill="#a90000">
<text x="78.7" y="68">10</text>
<text x="99.6" y="68">7</text>
<text x="79.3" y="73.1">1</text>
<text x="99.6" y="73.1">4</text>
<text x="186.4" y="75.6" transform="rotate(-90 186.4 75.6)">3</text>
<text x="200.4" y="75.6" transform="rotate(-90 200.4 75.6)">4</text>
<text x="79.3" y="78.2">2</text>
<text x="79.3" y="83.3">9</text>
<text x="99.6" y="78.2">5</text>
<text x="99.6" y="83.3">6</text>
<text x="167.6" y="78.5">18</text>
<text x="170.1" y="82.3">23</text>
<text x="215.9" y="78.5">11</text>
<text x="215.9" y="83.6">13</text>
<text x="88.3" y="84.5" transform="rotate(-90 88.3 84.5)">3</text>
<text x="167.6" y="88.6">16</text>
<text x="170.1" y="84.8">24</text>
<text x="215.9" y="86.1">12</text>
<text x="167.6" y="91.2">17</text>
<text x="216.5" y="91.2">9</text>
<text x="167.6" y="96.3">15</text>
<text x="167.6" y="98.8">14</text>
<text x="215.9" y="97.5">10</text>
<text x="215.9" y="101.3">20</text>
<text x="168.2" y="103.9">1</text>
<text x="168.2" y="106.4">2</text>
<text x="215.9" y="103.9">21</text>
<text x="249.9" y="107.4" transform="rotate(-90 249.9 107.4)">3</text>
<text x="168.2" y="109">5</text>
<text x="168.2" y="111.5">6</text>
<text x="216.5" y="109">7</text>
<text x="216.5" y="111.5">8</text>
<text x="243.1" y="110.2">1</text>
<text x="189" y="116.9" transform="rotate(-90 189 116.9)">22</text>
<text x="192.8" y="116.9" transform="rotate(-90 192.8 116.9)">19</text>
<text x="196.6" y="116.9" transform="rotate(-90 196.6 116.9)">25</text>
<text x="249.9" y="115" transform="rotate(-90 249.9 115)">2</text>
</g>
<g font-size="1.8" fill="#989898">
<text x="86.4" y="121.5">R307</text>
<text x="86.4" y="124.1">0R</text>
<text x="135.9" y="131.7">R314</text>
<text x="135.9" y="134.2">0R</text>
</g>
<g font-size="1.4" fill="#a90000">
<text x="99.7" y="36.6">1</text>
<text x="112.4" y="36.6">2</text>
<text x="121.3" y="36.6">1</text>
<text x="134" y="36.6">2</text>
<text x="142.9" y="36.6">1</text>
<text x="155.6" y="36.6">2</text>
<text x="191.5" y="42.5" transform="rotate(-90 191.5 42.5)">8</text>
<text x="199.1" y="42.5" transform="rotate(-90 199.1 42.5)">7</text>
<text x="201.7" y="42.5" transform="rotate(-90 201.7 42.5)">1</text>
<text x="204.2" y="42.5" transform="rotate(-90 204.2 42.5)">3</text>
<text x="206.8" y="42.5" transform="rotate(-90 206.8 42.5)">5</text>
<text x="214.4" y="42.5" transform="rotate(-90 214.4 42.5)">6</text>
<text x="34.4" y="50.5">A4_B9</text>
<text x="34.4" y="53.1">B4_A9</text>
<text x="58.6" y="50.5">B6</text>
<text x="58.6" y="53.1">B7</text>
<text x="263.9" y="51.4" transform="rotate(-90 263.9 51.4)">2</text>
<text x="35.7" y="59.4">B5</text>
<text x="35.8" y="56.9">A5</text>
<text x="58.6" y="56.9">A6</text>
<text x="58.6" y="59.4">A7</text>
<text x="263.9" y="56.5" transform="rotate(-90 263.9 56.5)">1</text>
<text x="35.8" y="64.5">A8</text>
<text x="197.9" y="60.3" transform="rotate(-90 197.9 60.3)">2</text>
<text x="208" y="60.3" transform="rotate(-90 208 60.3)">4</text>
<text x="35.7" y="67.1">B8</text>
<text x="33.9" y="72.1">A1_B12</text>
<text x="33.9" y="74.7">B1_A12</text>
<text x="35.2" y="78.5">SH1</text>
</g>
<g font-size="1.4" fill="#006464">
<text x="40.4" y="51.5">VBUS</text>
<text x="51.8" y="51.5">D+_B</text>
<text x="40.4" y="57.9">CC1_A</text>
<text x="40.4" y="54.1">VBUS</text>
<text x="51.8" y="54.1">D-_B</text>
<text x="52" y="57.9">D+_A</text>
<text x="40.4" y="60.4">CC1_B</text>
<text x="40.4" y="65.5">SBU1</text>
<text x="52" y="60.4">D-_A</text>
<text x="40.4" y="68">SBU2</text>
<text x="40.4" y="73.1">GND</text>
<text x="40.4" y="75.7">GND</text>
<text x="40.4" y="79.5">SHIELD</text>
</g>
</svg>
